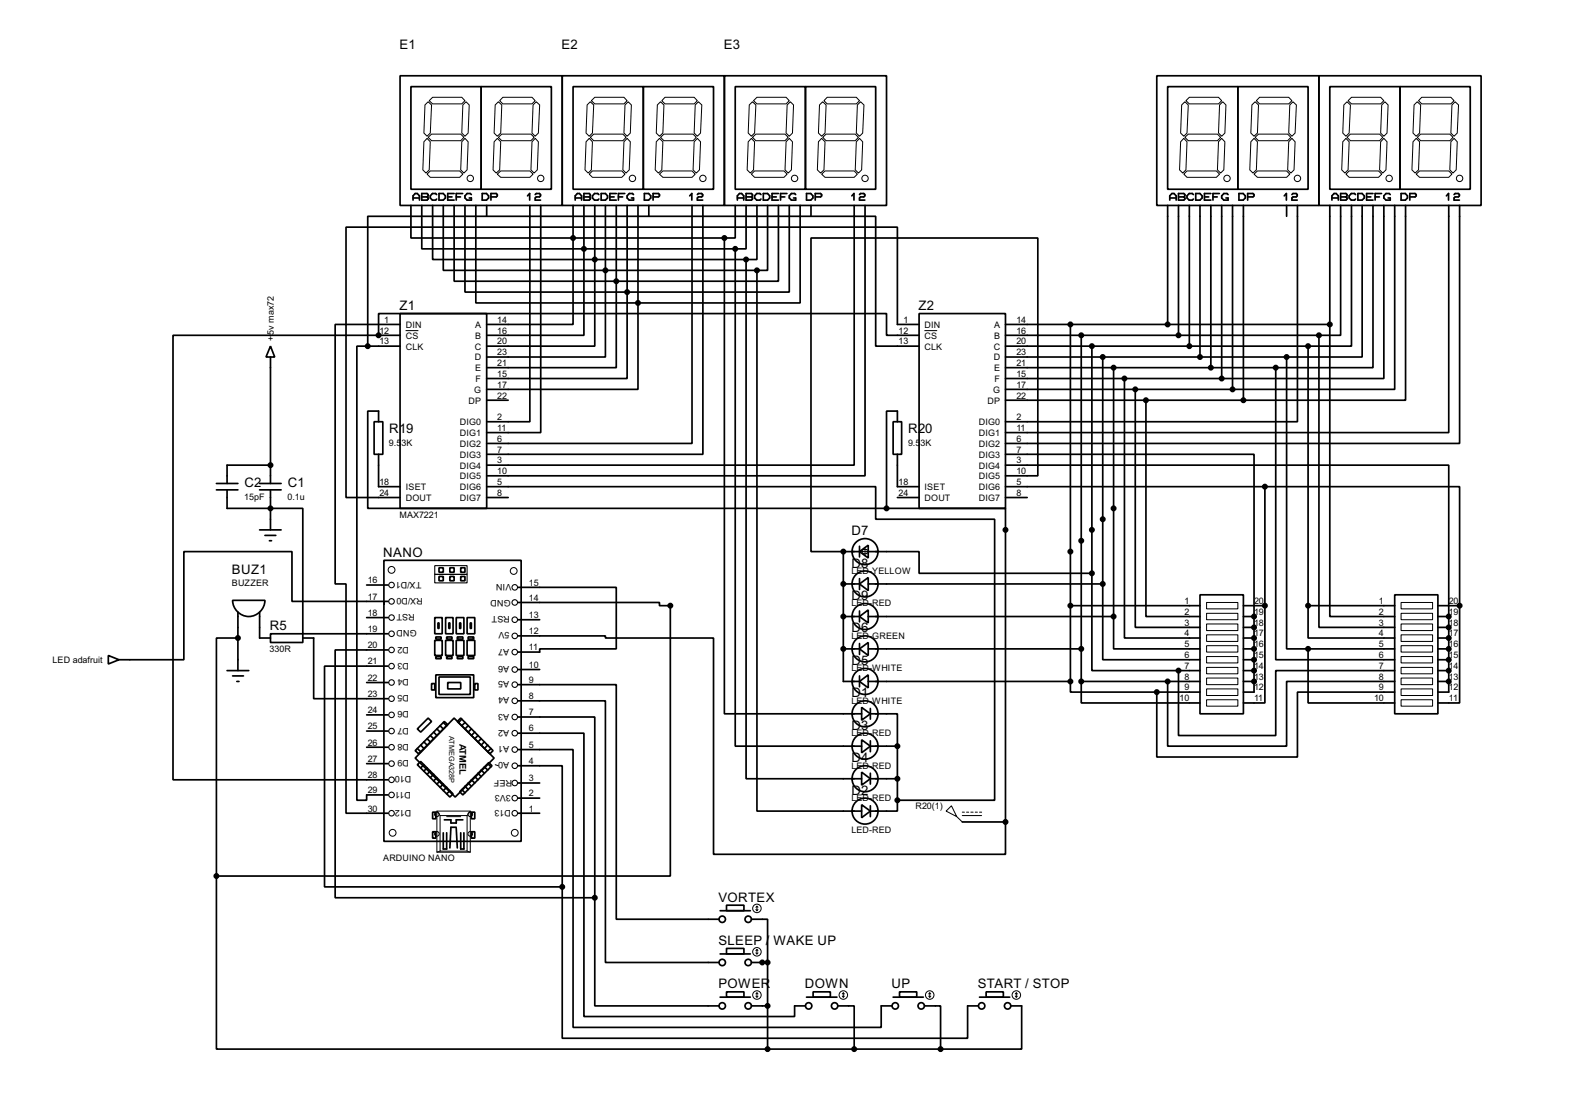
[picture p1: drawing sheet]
<svg xmlns="http://www.w3.org/2000/svg" width="371mm" height="259mm" viewBox="0 0 371 259" stroke-linecap="round" stroke-linejoin="round" font-family="sans-serif">
<g fill="none" stroke="#000" stroke-width=".4">
<path d="M94 17.8h38.1v30.5h-38.1zM132.1 17.8h38.1v30.5h-38.1zM170.2 17.8h38.1v30.5h-38.1zM271.8 17.8h38.1v30.5h-38.1zM309.9 17.8h38.1v30.5h-38.1zM96.6 20.4h16.5v24.1h-16.5zM113.1 20.4h16.5v24.1h-16.5zM134.7 20.4h16.5v24.1h-16.5zM151.2 20.4h16.5v24.1h-16.5zM172.8 20.4h16.5v24.1h-16.5zM189.3 20.4h16.5v24.1h-16.5zM274.4 20.4h16.5v24.1h-16.5z"/>
<path d="M290.9 20.4h16.5v24.1h-16.5zM312.5 20.4h16.5v24.1h-16.5zM329 20.4h16.5v24.1h-16.5zM96.6 48.3v7.6h38.1M97.1 47v-1l.5-.5h.5l.5 .5v1M97.1 46.5h1.5M99.1 48.3v10.2h38.1M99.1 45.5h1.3l.2 .2v.3l-.2 .3 .2 .5-.2 .2h-1.3zM99.1 46.3h1.3M101.7 48.3v12.7h38.1M102.6 45.7l-.2-.2h-.8l-.5 .5v.5l.5 .5h.8l.2-.2M103.2 45.5h1l.5 .5v.5l-.5 .5h-1z"/>
<path d="M104.2 48.3v15.2h38.1M105.2 46.3h1M106.7 48.3v17.8h38.1M106.7 45.5h-1.5v1.5h1.5M107.2 46.3h1M108.7 45.5h-1.5v1.5M109.3 48.3v20.3h38.1M110.8 45.7l-.3-.2h-.7l-.5 .5v.5l.5 .5h1v-.5h-.5M111.8 48.3v22.9h38.1M113.3 45.5h1l.5 .5v.5l-.5 .5h-1zM114.4 48.3v2.5M115.4 46.3h1.2l.3-.3v-.3l-.3-.2h-1.2v1.5"/>
<path d="M124 46l.5-.5v1.5M124.5 48.3v50.8h-10.1M125.8 45.7l.2-.2h.8l.2 .2v.3l-.2 .3h-.8l-.2 .2v.5h1.2M127.1 48.3v53.3h-12.7M134.7 55.9v20.3h-20.3M134.7 48.3v7.6M134.7 55.9h35.5M135.2 47v-1l.5-.5h.5l.5 .5v1M135.2 46.5h1.5M137.2 58.5v20.3h-22.8M137.2 45.5h1.3l.2 .2v.3l-.2 .3 .2 .5-.2 .2h-1.3zM137.2 48.3v10.2"/>
<path d="M137.2 58.5h35.6M137.2 46.3h1.3M139.8 48.3v12.7M140.7 45.7l-.2-.2h-.8l-.5 .5v.5l.5 .5h.8l.2-.2M141.3 45.5h1l.5 .5v.5l-.5 .5h-1zM142.3 48.3v15.2M143.3 46.3h1M144.8 48.3v17.8M144.8 45.5h-1.5v1.5h1.5M145.3 46.3h1M146.8 45.5h-1.5v1.5M147.4 48.3v20.3"/>
<path d="M148.9 45.7l-.3-.2h-.7l-.5 .5v.5l.5 .5h1v-.5h-.5M149.9 48.3v22.9M151.4 45.5h1l.5 .5v.5l-.5 .5h-1zM152.5 48.3v2.5M153.5 46.3h1.2l.3-.3v-.3l-.3-.2h-1.2v1.5M162.1 46l.5-.5v1.5M162.6 48.3v55.9h-48.2M163.9 45.7l.2-.2h.8l.2 .2v.3l-.2 .3h-.8l-.2 .2v.5h1.2M165.2 48.3v58.4h-50.8M170.2 55.9v111.8h32.3M172.8 48.3v7.6h-2.6M172.8 58.5v116.8h29.7"/>
<path d="M173.3 47v-1l.5-.5h.5l.5 .5v1M173.3 46.5h1.5M175.3 48.3v10.2h-2.5M175.3 45.5h1.3l.2 .2v.3l-.2 .3 .2 .5-.2 .2h-1.3zM175.3 46.3h1.3M177.9 48.3v12.7h-2.6M178.8 45.7l-.2-.2h-.8l-.5 .5v.5l.5 .5h.8l.2-.2M179.4 45.5h1l.5 .5v.5l-.5 .5h-1zM180.4 48.3v15.2h-2.5M181.4 46.3h1M182.9 48.3v17.8h-38.1M182.9 45.5h-1.5v1.5h1.5"/>
<path d="M183.4 46.3h1M184.9 45.5h-1.5v1.5M185.5 48.3v20.3h-38.1M187 45.7l-.3-.2h-.7l-.5 .5v.5l.5 .5h1v-.5h-.5M188 48.3v22.9h-38.1M189.5 45.5h1l.5 .5v.5l-.5 .5h-1zM190.6 48.3v2.5M191.6 46.3h1.2l.3-.3v-.3l-.3-.2h-1.2v1.5M200.2 46l.5-.5v1.5M200.7 48.3v61h-86.3M202 45.7l.2-.2h.8l.2 .2v.3l-.2 .3h-.8l-.2 .2v.5h1.2M203.3 48.3v63.5h-88.9"/>
<path d="M274.4 48.3v27.9M274.9 47v-1l.5-.5h.5l.5 .5v1M274.9 46.5h1.5M276.9 45.5h1.3l.2 .2v.3l-.2 .3 .2 .5-.2 .2h-1.3zM276.9 48.3v30.5M276.9 46.3h1.3M279.5 48.3v33M280.4 45.7l-.2-.2h-.8l-.5 .5v.5l.5 .5h.8l.2-.2M281 45.5h1l.5 .5v.5l-.5 .5h-1zM282 48.3v35.6M283 46.3h1M284.5 48.3v38.1"/>
<path d="M284.5 45.5h-1.5v1.5h1.5M285 46.3h1M286.5 45.5h-1.5v1.5M287.1 48.3v40.6M288.6 45.7l-.3-.2h-.7l-.5 .5v.5l.5 .5h1v-.5h-.5M289.6 48.3v43.2M291.1 45.5h1l.5 .5v.5l-.5 .5h-1zM292.2 48.3v45.7M293.2 46.3h1.2l.3-.3v-.3l-.3-.2h-1.2v1.5M301.8 46l.5-.5v1.5M302.3 48.3v2.5M303.6 45.7l.2-.2h.8l.2 .2v.3l-.2 .3h-.8l-.2 .2v.5h1.2"/>
<path d="M304.9 48.3v50.8h-68.6M312.5 48.3v27.9M313 47v-1l.5-.5h.5l.5 .5v1M313 46.5h1.5M315 48.3v30.5h-5.1M315 45.5h1.3l.2 .2v.3l-.2 .3 .2 .5-.2 .2h-1.3zM315 46.3h1.3M317.6 48.3v33h-10.2M318.5 45.7l-.2-.2h-.8l-.5 .5v.5l.5 .5h.8l.2-.2M319.1 45.5h1l.5 .5v.5l-.5 .5h-1zM320.1 48.3v35.6h-17.8M321.1 46.3h1"/>
<path d="M322.6 48.3v38.1h-22.8M322.6 45.5h-1.5v1.5h1.5M323.1 46.3h1M324.6 45.5h-1.5v1.5M325.2 48.3v40.6h-38.1M326.7 45.7l-.3-.2h-.7l-.5 .5v.5l.5 .5h1v-.5h-.5M327.7 48.3v43.2h-38.1M329.2 45.5h1l.5 .5v.5l-.5 .5h-1zM330.3 48.3v45.7h-38.1M331.3 46.3h1.2l.3-.3v-.3l-.3-.2h-1.2v1.5M339.9 46l.5-.5v1.5M340.4 48.3v53.3h-104.1"/>
<path d="M341.7 45.7l.2-.2h.8l.2 .2v.3l-.2 .3h-.8l-.2 .2v.5h1.2M343 48.3v55.9h-106.7M89 78.8h-48.3v104.4h50.5M89 78.8v-5.1h119.3v5.1h7.7M89 78.8h5M94 73.7h20.4v45.7h-20.4zM94 76.2h-15.2v61h2.5v53.8h9.9M139.8 61v20.3h-25.4M139.8 61h35.5M142.3 63.5v20.4h-27.9M142.3 63.5h35.6M144.8 66.1v20.3h-30.4"/>
<path d="M147.4 68.6v20.3h-33M149.9 71.2v20.3h-35.5M175.3 61v121.9h27.2M177.9 63.5v127h24.6M216 73.7h20.3v45.7h-20.3zM216 76.2h-5.1v-22.8h-129.6v63.5h12.7M236.3 76.2h76.2M236.3 78.8h73.6M251.5 76.2v83.9M254.1 78.8v81.3M309.9 78.8v68.6h17.8M312.5 76.2v68.6h15.2"/>
<path d="M63.6 81.3l1 2.6h-2.1zM63.6 83.9v29.7M86.4 81.3v-30.5h119.4v30.5h10.2M86.4 81.3h-2.5v106.7h2.3v-1.3h5M86.4 81.3h7.6M87.9 99.1h2.1v7.6h-2.1zM89 99.1v-2.5h-2.6v22.8h121.9M114.4 94h5M209.9 99.1h2v7.6h-2zM210.9 99.1v-2.5h-2.6v22.8M236.3 81.3h71.1M236.3 83.9h66"/>
<path d="M236.3 86.4h63.5M236.3 88.9h50.8M236.3 91.5h53.3M236.3 94h55.9M256.6 81.3v53.4M259.1 83.9v53.3M261.7 86.4v58.4M264.2 88.9v61h17.8M266.8 91.5v55.9h15.2M269.3 94v50.8h12.7M299.8 86.4v68.6h27.9M302.3 83.9v68.5h5.1"/>
<path d="M307.4 81.3v61M50.9 115.1h5M50.9 113.6h5M53.4 115.1v4.3h17.8v29.5h20M61 115.1h5.1M61 113.6h5.1M63.6 115.1v9.4M63.6 109.3h-10.2v4.3M89 106.7v7.6h5M114.4 114.3h91.4v7.7h27.9v66h-22.8M114.4 116.9h5M208.3 119.4h28v73.7"/>
<path d="M210.9 106.7v7.6h5.1M210.9 116.9h5.1M236.3 111.8h7.6v-55.9h-53.3v73.7h7.6M236.3 106.7h58.4v38.1M236.3 109.3h104.1v35.5M236.3 114.3h60.9M236.3 116.9h5.1M297.2 114.3h45.8v28M297.2 114.3v28M61 124.5h5.1M62.3 125.8h2.5M63.3 127h.5"/>
<path d="M86.2 137.4h5M90.2 131.6h32.3v66h-32.3zM103.2 133.4h1v1h-1zM103.2 135.4h1v1h-1zM105.7 133.4h1v1h-1zM105.7 135.4h1v1h-1zM108.3 133.4h1v1h-1zM108.3 135.4h1v1h-1zM121.7 138h23.1v14.4h-18v.8h-5.1M198.2 129.6v30.5h3.8M198.2 137.2h3.8M198.2 129.6h3.8"/>
<path d="M202 137.2l2-1.5v3zM202 129.6l2-1.5v3zM202 128.3v2.5M202 135.9v2.6M204 129.6h12v5.1h40.6M204 137.2h55.1M256.6 134.7v22.8h20.3M259.1 137.2v17.8h22.9M282 139.7h10.2v28h-10.2zM327.7 139.7h10.2v28h-10.2zM25.5 154l2.5 1-2.5 1zM53.4 157.5h5.1"/>
<path d="M54.7 141h7.6a3.8 3.8 0 0 1-3.8 3.8 3.8 3.8 0 0 1-3.8-3.8zM54.7 158.8h2.5M55.9 149.9h-5v55.9M55.9 143.8v13.7M61 143.8v6.1h2.6M63.6 148.9h7.6v2h-7.6zM71.2 149.9h2.5v14.2h17.5M86.2 145.1h5M91.2 141.3h-22.6v-11.7h-25.4v25.4h-15.2M91.2 156.5h-14.9v51.8h55.8M91.2 152.7h-12.4v58.2h61M102.2 150.4h1.7v3.6h-1.7z"/>
<path d="M102.2 145.1h1.7v3.8h-1.7zM102.4 158.5h8.9v5.4h-8.9zM102.4 149.6h1.3v.5h-1.3zM102.4 154.2h1.3v.5h-1.3zM102.9 146.3h.3v1.3h-.3zM103.2 159h7.3v4.1h-7.3zM104.7 150.4h1.8v3.6h-1.8zM104.7 145.1h1.8v3.8h-1.8zM105 149.6h1.2v.5h-1.2zM105 154.2h1.2v.5h-1.2zM105.5 146.3h.2v1.3h-.2zM107.2 150.4h1.8v3.6h-1.8z"/>
<path d="M107.2 145.1h1.8v3.8h-1.8zM107.5 149.6h1.3v.5h-1.3zM107.5 154.2h1.3v.5h-1.3zM108 146.3h.3v1.3h-.3zM109.8 150.4h1.8v3.6h-1.8zM109.8 145.1h1.8v3.8h-1.8zM110 149.6h1.3v.5h-1.3zM110 154.2h1.3v.5h-1.3zM110.5 146.3h.3v1.3h-.3zM121.7 141.5h33.3v.8h2.5v63.5h-106.6M121.7 149.4h20.6v.5h25.4v50.8h68.6v-7.6M121.7 145.6h5.1"/>
<path d="M121.7 157.3h5.1M198.2 152.4h3.8M198.2 144.8h3.8M202 152.4l2-1.5v3.1zM202 144.8l2-1.5v3zM202 143.5v2.6M202 151.2v2.5M202 158.8v2.5M204 152.4h50.1M204 144.8h57.7M251.5 142.3h30.5M261.7 144.8v7.6h20.3"/>
<path d="M276.9 157.5v15.3h22.9v-15.3h27.9M276.9 157.5h5.1M292.2 152.4h2.5M292.2 144.8h2.5M292.2 142.3h5M292.2 157.5h2.5M292.2 149.9h2.5M292.2 155h2.5M292.2 147.4h2.5M294.7 144.8v17.8h-2.5M297.2 142.3v22.8h-5M307.4 142.3v7.6h20.3"/>
<path d="M307.4 152.4v12.7h20.3M307.4 152.4h20.3M307.4 142.3h20.3M337.9 152.4h2.5M337.9 144.8h2.5M337.9 142.3h5.1M337.9 157.5h2.5M337.9 149.9h2.5M337.9 155h2.5M337.9 147.4h2.5M340.4 144.8v17.8h-2.5M343 142.3v22.8h-5.1"/>
<path d="M55.7 160.1h.5M86.2 160.3h5M86.2 167.9h5M86.2 171.7h5M86.2 175.5h5M86.2 179.4h5M97.6 176.3l6.8-6.8 .8 .7-6.8 6.9zM98.1 179.6l.8-.7 7.6 7.6-.8 .7zM98.1 171.2l2.5-2.5 .8 .8-2.5 2.5zM98.1 175.8l.8 .8M98.9 175l.7 .8M99.6 179.6l-.7 .8"/>
<path d="M99.6 174.3l.8 .7M100.4 173.5l.7 .8M101.1 172.8l.8 .7M101.4 160.6h.8v1.5h-.8zM101.9 172l.8 .8M102.7 171.2l.7 .8M103.4 170.5l.8 .7M104.2 169.7l.8 .8M105.2 160.3h3.1v1.5h-3.1zM106.7 168.7l9.4 9.4-9.1 9.1-9.4-9.1zM108.3 168.7l7.6 7.6-.8 .8-7.6-7.6zM108.5 168.9l-.7 .8"/>
<path d="M109.3 169.7l-.8 .8M110 170.5l-.7 .7M110.8 171.2l-.8 .8M111.6 160.6h.7v1.5h-.7zM111.6 172l-.8 .8M112.3 172.8l-.7 .7M113.1 173.5l-.8 .8M113.8 174.3l-.7 .7M114.6 175l-.8 .8M114.6 179.4l.8 .7M115.4 175.8l-.8 .8M121.7 160.8h23.1v55.1h24.2"/>
<path d="M121.7 164.6h20.6v61.5h26.7M121.7 172.2h15.5v66.6h49.5v-2.5h2.6M121.7 176.1h13v65.2h72.4v-5h2.5M121.7 179.9h10.4v28.4M121.7 168.4h18.1v42.5M202 160.1l2-1.6v3.1zM202.5 166.2l2 1.5-2 1.5zM202.5 173.8l2 1.5-2 1.5zM204 160.1h47.5M204.5 167.7h6.4v7.6M204.5 175.3h6.4M204.5 166.4v2.5"/>
<path d="M204.5 174v2.6M210.9 175.3v12.7M251.5 160.1v2.5h20.3M254.1 160.1v5h27.9M254.1 160.1h27.9M271.8 162.6v15.2h33.1v-15.2h22.8M271.8 162.6h10.2M274.4 160.1v15.2h27.9v-15.2h25.4M292.2 160.1h2.5M337.9 160.1h2.5M100.4 180.4l-.8 .7M101.1 181.1l-.7 .8"/>
<path d="M101.7 190.8h.7v1.5h-.7zM101.7 195.4h.7v1.5h-.7zM101.9 181.9l-.8 .8M102.7 182.7l-.8 .7M103.4 183.4l-.7 .8M104.2 195.6v3.8h.8v-3.8M104.2 184.2l-.8 .7M104.4 192.6h1.6v.7h1.2v-.7h1.6M105 184.9l-.8 .8M105.7 185.7l-.7 .8M107.2 194.3h-1.2l-.3 4.9M107.2 194.6l.3 4.6"/>
<path d="M108 186l6.9-6.9 .7 .8-6.8 6.8zM108.3 195.6v3.8h.7v-3.8M108.5 185.5l.8 .7M109.3 184.7l.7 .8M110 183.9l.8 .8M110.8 195.4h.8v1.5h-.8zM110.8 190.8h.8v1.5h-.8zM110.8 183.2l.8 .7M111.6 182.4l.7 .8M112.3 181.6l.8 .8M113.1 180.9l.7 .7M113.8 180.1l.8 .8"/>
<path d="M121.7 191h5.1M121.7 183.9h5.1M121.7 187.5h5.1M202.5 189l2 1.5-2 1.6zM202.5 181.4l2 1.5-2 1.5zM204.5 182.9h6.4M204.5 181.6v2.6M204.5 189.3v2.5M210.9 188v2.5h-6.4M226.1 193.1h10.2M50.9 205.8v40.6h129.5M132.1 208.3v35.6h95.3v-7.6h2.5"/>
<path d="M139.8 210.9v25.4h29.2M169.2 213.9h7.1M170.7 212.6h4.1v1.3h-4.1zM176.6 215.9h3.8v10.2M169.2 224.1h7.1M169.2 234.2h7.1M170.7 222.8h4.1v1.3h-4.1zM170.7 233h4.1v1.2h-4.1zM176.6 236.3h3.8M176.6 226.1h3.8M180.4 226.1v20.3M189.5 234.2h7.2"/>
<path d="M191.1 233h4v1.2h-4zM196.9 236.3h3.8v10.1M209.9 234.2h7.1M211.4 233h4v1.2h-4zM217.2 236.3h3.8v10.1M230.2 234.2h7.1M231.7 233h4.1v1.2h-4.1zM237.5 236.3h2.6v10.1h-19.1M180.4 246.4h40.6"/>
<circle cx="203.2" cy="137.2" r="3.1"/>
<circle cx="203.2" cy="129.6" r="3.1"/>
<circle cx="203.2" cy="152.4" r="3.1"/>
<circle cx="203.2" cy="144.8" r="3.1"/>
<circle cx="203.2" cy="175.3" r="3.1"/>
<circle cx="203.2" cy="160.1" r="3.1"/>
<circle cx="203.2" cy="167.7" r="3.1"/>
<circle cx="203.2" cy="190.5" r="3.1"/>
<circle cx="203.2" cy="182.9" r="3.1"/>
<circle cx="169.7" cy="215.9" r=".75"/>
<circle cx="175.8" cy="215.9" r=".75"/>
<circle cx="169.7" cy="236.3" r=".75"/>
<circle cx="169.7" cy="226.1" r=".75"/>
<circle cx="175.8" cy="236.3" r=".75"/>
<circle cx="175.8" cy="226.1" r=".75"/>
<circle cx="190" cy="236.3" r=".75"/>
<circle cx="196.1" cy="236.3" r=".75"/>
<circle cx="210.3" cy="236.3" r=".75"/>
<circle cx="216.4" cy="236.3" r=".75"/>
<circle cx="230.6" cy="236.3" r=".75"/>
<circle cx="236.7" cy="236.3" r=".75"/>
</g>
<g fill="#000">
<circle cx="89" cy="78.8" r=".2"/>
<circle cx="63.6" cy="109.3" r=".2"/>
<circle cx="63.6" cy="119.4" r=".2"/>
<circle cx="198.2" cy="137.2" r=".2"/>
<circle cx="198.2" cy="129.6" r=".2"/>
<circle cx="198.2" cy="152.4" r=".2"/>
<circle cx="198.2" cy="144.8" r=".2"/>
<circle cx="294.7" cy="157.5" r=".2"/>
<circle cx="294.7" cy="155" r=".2"/>
<circle cx="294.7" cy="152.4" r=".2"/>
<circle cx="294.7" cy="147.4" r=".2"/>
<circle cx="294.7" cy="144.8" r=".2"/>
<circle cx="294.7" cy="149.9" r=".2"/>
<circle cx="340.4" cy="149.9" r=".2"/>
<circle cx="340.4" cy="144.8" r=".2"/>
<circle cx="340.4" cy="152.4" r=".2"/>
<circle cx="340.4" cy="147.4" r=".2"/>
<circle cx="340.4" cy="157.5" r=".2"/>
<circle cx="340.4" cy="155" r=".2"/>
<circle cx="294.7" cy="160.1" r=".2"/>
<circle cx="340.4" cy="160.1" r=".2"/>
<circle cx="179.1" cy="226.1" r=".2"/>
</g>
<g fill="none" stroke="#000" stroke-width=".23">
<path d="M99.9 24.7l.7-.8 .8 .8-.3 6.6-.7 .7-.8-.7zM100.4 32.5l.7 .8-.2 6.6-.8 .8-.7-.8 .2-6.6zM100.6 32.3l.8-.8h6.9l.7 .8-.7 .8h-6.9zM100.9 23.7l.8-.8h6.8l.8 .8-.8 .7h-6.8zM108.8 24.7l.7-.8 .8 .8-.3 6.6-.7 .7-.8-.7zM109.3 32.5l.7 .8-.2 6.6-.8 .8-.7-.8 .2-6.6zM116.4 24.7l.7-.8 .8 .8-.2 6.6-.8 .7-.8-.7zM116.9 32.5l.8 .8-.3 6.6-.8 .8-.7-.8 .2-6.6zM117.1 32.3l.8-.8h6.9l.7 .8-.7 .8h-6.9zM118.2 22.9h6.8l.8 .8-.8 .7h-6.8l-.8-.7zM125.3 24.7l.7-.8 .8 .8-.3 6.6-.7 .7-.8-.7zM125.8 32.5l.7 .8-.2 6.6-.8 .8-.7-.8 .2-6.6z"/>
<path d="M138.5 32.5l.7 .8-.2 6.6-.8 .8-.7-.8 .2-6.6zM138.7 32.3l.8-.8h6.9l.7 .8-.7 .8h-6.9zM138.7 23.9l.8 .8-.3 6.6-.7 .7-.8-.7 .3-6.6zM139 23.7l.8-.8h6.8l.8 .8-.8 .7h-6.8zM147.4 32.5l.7 .8-.2 6.6-.8 .8-.7-.8 .2-6.6zM147.6 23.9l.8 .8-.3 6.6-.7 .7-.8-.7 .3-6.6zM154.5 24.7l.7-.8 .8 .8-.2 6.6-.8 .7-.8-.7zM155 32.5l.8 .8-.3 6.6-.8 .8-.7-.8 .2-6.6zM155.2 32.3l.8-.8h6.9l.7 .8-.7 .8h-6.9zM156.3 22.9h6.8l.8 .8-.8 .7h-6.8l-.8-.7zM163.4 24.7l.7-.8 .8 .8-.3 6.6-.7 .7-.8-.7zM163.9 32.5l.7 .8-.2 6.6-.8 .8-.7-.8 .2-6.6z"/>
<path d="M176.1 24.7l.7-.8 .8 .8-.3 6.6-.7 .7-.8-.7zM176.6 32.5l.7 .8-.2 6.6-.8 .8-.7-.8 .2-6.6zM176.8 32.3l.8-.8h6.9l.7 .8-.7 .8h-6.9zM177.1 23.7l.8-.8h6.8l.8 .8-.8 .7h-6.8zM185.5 32.5l.7 .8-.2 6.6-.8 .8-.7-.8 .2-6.6zM185.7 23.9l.8 .8-.3 6.6-.7 .7-.8-.7 .3-6.6zM192.6 24.7l.7-.8 .8 .8-.2 6.6-.8 .7-.8-.7zM193.1 32.5l.8 .8-.3 6.6-.8 .8-.7-.8 .2-6.6zM193.3 32.3l.8-.8h6.9l.7 .8-.7 .8h-6.9zM194.4 22.9h6.8l.8 .8-.8 .7h-6.8l-.8-.7zM201.5 24.7l.7-.8 .8 .8-.3 6.6-.7 .7-.8-.7zM202 32.5l.7 .8-.2 6.6-.8 .8-.7-.8 .2-6.6z"/>
<path d="M277.7 24.7l.7-.8 .8 .8-.3 6.6-.7 .7-.8-.7zM278.2 32.5l.7 .8-.2 6.6-.8 .8-.7-.8 .2-6.6zM278.4 32.3l.8-.8h6.9l.7 .8-.7 .8h-6.9zM279.5 22.9h6.8l.8 .8-.8 .7h-6.8l-.8-.7zM286.6 24.7l.7-.8 .8 .8-.3 6.6-.7 .7-.8-.7zM287.1 32.5l.7 .8-.2 6.6-.8 .8-.7-.8 .2-6.6zM294.2 24.7l.7-.8 .8 .8-.2 6.6-.8 .7-.8-.7zM294.7 32.5l.8 .8-.3 6.6-.8 .8-.7-.8 .2-6.6zM294.9 32.3l.8-.8h6.9l.7 .8-.7 .8h-6.9zM296 22.9h6.8l.8 .8-.8 .7h-6.8l-.8-.7zM303.1 24.7l.7-.8 .8 .8-.3 6.6-.7 .7-.8-.7zM303.6 32.5l.7 .8-.2 6.6-.8 .8-.7-.8 .2-6.6z"/>
<path d="M315.8 24.7l.7-.8 .8 .8-.3 6.6-.7 .7-.8-.7zM316.3 32.5l.7 .8-.2 6.6-.8 .8-.7-.8 .2-6.6zM316.5 32.3l.8-.8h6.9l.7 .8-.7 .8h-6.9zM317.6 22.9h6.8l.8 .8-.8 .7h-6.8l-.8-.7zM324.7 24.7l.7-.8 .8 .8-.3 6.6-.7 .7-.8-.7zM325.2 32.5l.7 .8-.2 6.6-.8 .8-.7-.8 .2-6.6zM332.3 24.7l.7-.8 .8 .8-.2 6.6-.8 .7-.8-.7zM332.8 32.5l.8 .8-.3 6.6-.8 .8-.7-.8 .2-6.6zM333 32.3l.8-.8h6.9l.7 .8-.7 .8h-6.9zM334.1 22.9h6.8l.8 .8-.8 .7h-6.8l-.8-.7zM341.2 24.7l.7-.8 .8 .8-.3 6.6-.7 .7-.8-.7zM341.7 32.5l.7 .8-.2 6.6-.8 .8-.7-.8 .2-6.6z"/>
<path d="M100.4 40.9l.7-.7h6.9l.8 .7-.8 .8h-6.9zM116.9 40.9l.8-.7h6.8l.8 .7-.8 .8h-6.8zM138.5 40.9l.7-.7h6.9l.8 .7-.8 .8h-6.9zM155 40.9l.8-.7h6.8l.8 .7-.8 .8h-6.8zM176.6 40.9l.7-.7h6.9l.8 .7-.8 .8h-6.9zM193.1 40.9l.8-.7h6.8l.8 .7-.8 .8h-6.8zM278.2 40.9l.7-.7h6.9l.8 .7-.8 .8h-6.9zM294.7 40.9l.8-.7h6.8l.8 .7-.8 .8h-6.8zM316.3 40.9l.7-.7h6.9l.8 .7-.8 .8h-6.9zM332.8 40.9l.8-.7h6.8l.8 .7-.8 .8h-6.8zM95.3 77.7h3M217.2 77.7h3"/>
<path d="M202.2 129.6h2.1M202.7 129.1h1.1v1h-1.1zM203.3 128.6v2M283.5 141.5h7.4v1.5h-7.4zM283.5 144.1h7.4v1.5h-7.4zM283.5 146.6h7.4v1.5h-7.4zM283.5 149.1h7.4v1.6h-7.4zM283.5 151.7h7.4v1.5h-7.4zM283.5 154.2h7.4v1.5h-7.4zM283.5 156.8h7.4v1.5h-7.4zM283.5 159.3h7.4v1.5h-7.4zM329.2 141.5h7.4v1.5h-7.4z"/>
<path d="M329.2 144.1h7.4v1.5h-7.4zM329.2 146.6h7.4v1.5h-7.4zM329.2 149.1h7.4v1.6h-7.4zM329.2 151.7h7.4v1.5h-7.4zM329.2 154.2h7.4v1.5h-7.4zM329.2 156.8h7.4v1.5h-7.4zM329.2 159.3h7.4v1.5h-7.4zM116.4 179.6l.7 .3M283.5 161.8h7.4v1.6h-7.4zM283.5 164.4h7.4v1.5h-7.4zM329.2 161.8h7.4v1.6h-7.4zM329.2 164.4h7.4v1.5h-7.4z"/>
<path d="M102.7 190.5h7.8v9.7h-7.8zM102.7 190.5l.7 1.1M103.4 191.6h6.4v8.3h-6.4zM103.4 199.9l-.7 .3M105 191.8h3.3M109.8 199.9l.7 .3M110.5 190.5l-.7 1.1M222.3 190.5l1.3-1.2 1.2 2.5zM224.8 191.8l1.3 1.3M226.1 190.8h.5M226.1 191.6h4.6M227.1 190.8h.5"/>
<path d="M228.1 190.8h.6M229.2 190.8h.5M230.2 190.8h.5M177.6 213.6l.3 .3M177.9 212.9v1M177.9 212.9l-.3 .2M177.9 212.9l.2 .2M178.1 213.6l-.2 .3M177.6 223.8l.3 .3M177.6 234l.3 .2M177.9 223v1.1M177.9 233.2v1"/>
<path d="M177.9 223l-.3 .3M177.9 223l.2 .3M177.9 233.2l-.3 .3M177.9 233.2l.2 .3M178.1 223.8l-.2 .3M178.1 234l-.2 .2M197.9 234l.3 .2M198.2 233.2v1M198.2 233.2l-.3 .3M198.2 233.2l.2 .3M198.4 234l-.2 .2M218.2 234l.3 .2"/>
<path d="M218.5 233.2v1M218.5 233.2l-.3 .3M218.5 233.2l.2 .3M218.7 234l-.2 .2M238.6 234l.2 .2M238.8 233.2v1M238.8 233.2l-.2 .3M238.8 233.2l.3 .3M239.1 234l-.3 .2"/>
<circle cx="110.5" cy="41.9" r=".75"/>
<circle cx="127" cy="41.9" r=".75"/>
<circle cx="148.6" cy="41.9" r=".75"/>
<circle cx="165.1" cy="41.9" r=".75"/>
<circle cx="186.7" cy="41.9" r=".75"/>
<circle cx="203.2" cy="41.9" r=".75"/>
<circle cx="288.3" cy="41.9" r=".75"/>
<circle cx="304.8" cy="41.9" r=".75"/>
<circle cx="326.4" cy="41.9" r=".75"/>
<circle cx="342.9" cy="41.9" r=".75"/>
<circle cx="92" cy="133.9" r=".8"/>
<circle cx="120.7" cy="134.1" r=".8"/>
<circle cx="92.2" cy="195.6" r=".8"/>
<circle cx="102.6" cy="191.3" r=".55"/>
<circle cx="102.6" cy="195.9" r=".55"/>
<circle cx="110.5" cy="191.3" r=".55"/>
<circle cx="110.5" cy="195.9" r=".55"/>
<circle cx="120.9" cy="195.6" r=".8"/>
<circle cx="177.8" cy="213.4" r="1"/>
<circle cx="177.8" cy="233.7" r="1"/>
<circle cx="177.8" cy="223.6" r="1"/>
<circle cx="198.1" cy="233.7" r="1"/>
<circle cx="218.4" cy="233.7" r="1"/>
<circle cx="238.8" cy="233.7" r="1"/>
</g>
<g fill="none" stroke="#000" stroke-width=".25">
<path d="M102.2 132.9h7.6v2h-7.6zM102.2 134.9h7.6v2h-7.6z"/>
<circle cx="92" cy="137.4" r=".65"/>
<circle cx="120.9" cy="138" r=".65"/>
<circle cx="92" cy="148.9" r=".65"/>
<circle cx="92" cy="141.3" r=".65"/>
<circle cx="92" cy="152.7" r=".65"/>
<circle cx="92" cy="156.5" r=".65"/>
<circle cx="92" cy="145.1" r=".65"/>
<circle cx="120.9" cy="157.3" r=".65"/>
<circle cx="120.9" cy="141.5" r=".65"/>
<circle cx="120.9" cy="153.2" r=".65"/>
<circle cx="120.9" cy="149.4" r=".65"/>
<circle cx="120.9" cy="145.6" r=".65"/>
<circle cx="92" cy="175.5" r=".65"/>
<circle cx="92" cy="164.1" r=".65"/>
<circle cx="92" cy="167.9" r=".65"/>
<circle cx="92" cy="160.3" r=".65"/>
<circle cx="92" cy="179.4" r=".65"/>
<circle cx="92" cy="171.7" r=".65"/>
<circle cx="120.9" cy="179.9" r=".65"/>
<circle cx="120.9" cy="172.2" r=".65"/>
<circle cx="120.9" cy="164.6" r=".65"/>
<circle cx="120.9" cy="168.4" r=".65"/>
<circle cx="120.9" cy="160.8" r=".65"/>
<circle cx="120.9" cy="176.1" r=".65"/>
<circle cx="92" cy="186.7" r=".65"/>
<circle cx="92" cy="183.2" r=".65"/>
<circle cx="92" cy="191" r=".65"/>
<circle cx="120.9" cy="183.9" r=".65"/>
<circle cx="120.9" cy="187.5" r=".65"/>
<circle cx="120.9" cy="191" r=".65"/>
</g>
<g fill="#000" stroke="#000" stroke-width=".4">
<circle cx="134.6" cy="55.9" r=".5"/>
<circle cx="137.2" cy="58.5" r=".5"/>
<circle cx="170.2" cy="55.9" r=".5"/>
<circle cx="172.7" cy="58.5" r=".5"/>
<circle cx="88.9" cy="78.8" r=".5"/>
<circle cx="139.7" cy="61" r=".5"/>
<circle cx="142.2" cy="63.5" r=".5"/>
<circle cx="144.8" cy="66.1" r=".5"/>
<circle cx="147.3" cy="68.6" r=".5"/>
<circle cx="149.9" cy="71.2" r=".5"/>
<circle cx="175.3" cy="61" r=".5"/>
<circle cx="177.8" cy="63.5" r=".5"/>
<circle cx="251.5" cy="76.2" r=".5"/>
<circle cx="254" cy="78.8" r=".5"/>
<circle cx="274.3" cy="76.2" r=".5"/>
<circle cx="276.9" cy="78.8" r=".5"/>
<circle cx="309.9" cy="78.8" r=".5"/>
<circle cx="312.4" cy="76.2" r=".5"/>
<circle cx="86.4" cy="81.3" r=".5"/>
<circle cx="256.5" cy="81.3" r=".5"/>
<circle cx="259.1" cy="83.9" r=".5"/>
<circle cx="261.6" cy="86.4" r=".5"/>
<circle cx="264.2" cy="88.9" r=".5"/>
<circle cx="266.7" cy="91.5" r=".5"/>
<circle cx="269.2" cy="94" r=".5"/>
<circle cx="279.4" cy="81.3" r=".5"/>
<circle cx="281.9" cy="83.9" r=".5"/>
<circle cx="284.5" cy="86.4" r=".5"/>
<circle cx="287" cy="88.9" r=".5"/>
<circle cx="289.6" cy="91.5" r=".5"/>
<circle cx="292.1" cy="94" r=".5"/>
<circle cx="299.7" cy="86.4" r=".5"/>
<circle cx="302.3" cy="83.9" r=".5"/>
<circle cx="307.3" cy="81.3" r=".5"/>
<circle cx="63.5" cy="119.4" r=".5"/>
<circle cx="63.5" cy="109.3" r=".5"/>
<circle cx="208.3" cy="119.4" r=".5"/>
<circle cx="261.6" cy="119.4" r=".5"/>
<circle cx="297.2" cy="114.3" r=".5"/>
<circle cx="198.1" cy="129.6" r=".5"/>
<circle cx="198.1" cy="137.2" r=".5"/>
<circle cx="236.2" cy="124.5" r=".5"/>
<circle cx="251.5" cy="129.6" r=".5"/>
<circle cx="254" cy="127" r=".5"/>
<circle cx="256.5" cy="124.5" r=".5"/>
<circle cx="256.5" cy="134.7" r=".5"/>
<circle cx="259.1" cy="122" r=".5"/>
<circle cx="259.1" cy="137.2" r=".5"/>
<circle cx="55.9" cy="149.9" r=".5"/>
<circle cx="157.5" cy="142.3" r=".5"/>
<circle cx="198.1" cy="144.8" r=".5"/>
<circle cx="198.1" cy="152.4" r=".5"/>
<circle cx="251.5" cy="142.3" r=".5"/>
<circle cx="254" cy="152.4" r=".5"/>
<circle cx="261.6" cy="144.8" r=".5"/>
<circle cx="276.9" cy="157.5" r=".5"/>
<circle cx="294.6" cy="149.9" r=".5"/>
<circle cx="294.6" cy="152.4" r=".5"/>
<circle cx="294.6" cy="155" r=".5"/>
<circle cx="294.6" cy="147.4" r=".5"/>
<circle cx="294.6" cy="157.5" r=".5"/>
<circle cx="294.6" cy="144.8" r=".5"/>
<circle cx="297.2" cy="142.3" r=".5"/>
<circle cx="307.3" cy="142.3" r=".5"/>
<circle cx="307.3" cy="152.4" r=".5"/>
<circle cx="340.4" cy="147.4" r=".5"/>
<circle cx="340.4" cy="144.8" r=".5"/>
<circle cx="340.4" cy="157.5" r=".5"/>
<circle cx="340.4" cy="149.9" r=".5"/>
<circle cx="340.4" cy="155" r=".5"/>
<circle cx="340.4" cy="152.4" r=".5"/>
<circle cx="342.9" cy="142.3" r=".5"/>
<circle cx="210.8" cy="175.3" r=".5"/>
<circle cx="251.5" cy="160.1" r=".5"/>
<circle cx="254" cy="160.1" r=".5"/>
<circle cx="271.8" cy="162.6" r=".5"/>
<circle cx="274.3" cy="160.1" r=".5"/>
<circle cx="294.6" cy="160.1" r=".5"/>
<circle cx="340.4" cy="160.1" r=".5"/>
<circle cx="210.8" cy="188" r=".5"/>
<circle cx="210.8" cy="182.9" r=".5"/>
<circle cx="236.2" cy="193.1" r=".5"/>
<circle cx="50.8" cy="205.8" r=".5"/>
<circle cx="132.1" cy="208.3" r=".5"/>
<circle cx="139.7" cy="210.9" r=".5"/>
<circle cx="179.1" cy="226.1" r=".5"/>
<circle cx="180.3" cy="236.3" r=".5"/>
<circle cx="180.3" cy="226.1" r=".5"/>
<circle cx="180.3" cy="246.4" r=".5"/>
<circle cx="200.7" cy="246.4" r=".5"/>
<circle cx="221" cy="246.4" r=".5"/>
</g>
<g font-size="3.5">
<text x="93.9" y="11.6">E1</text>
<text x="132" y="11.6">E2</text>
<text x="170.1" y="11.6">E3</text>
<text x="93.9" y="72.9">Z1</text>
<text x="215.8" y="72.9">Z2</text>
<text x="91.5" y="101.8">R19</text>
<text x="213.4" y="101.8">R20</text>
<text x="57.5" y="114.5">C2</text>
<text x="67.6" y="114.5">C1</text>
<text x="200.1" y="125.7">D7</text>
<text x="90.1" y="130.8">NANO</text>
<text x="54.5" y="134.8">BUZ1</text>
<text x="200.1" y="133.3">D8</text>
<text x="200.1" y="141">D9</text>
<text x="63.4" y="148.1">R5</text>
<text x="200.1" y="148.6">D6</text>
<text x="200.1" y="156.2">D5</text>
<text x="200.1" y="163.8">D1</text>
<text x="200.1" y="171.4">D3</text>
<text x="200.1" y="179.1">D4</text>
<text x="200.1" y="186.7">D2</text>
<text x="168.8" y="211.8">VORTEX</text>
<text x="168.8" y="222">SLEEP /</text>
<text x="181.7" y="222">WAKE UP</text>
<text x="168.8" y="232.1">POWER</text>
<text x="189.1" y="232.1">DOWN</text>
<text x="209.5" y="232.1">UP</text>
<text x="229.8" y="232.1">START / STOP</text>
</g>
<text font-size="2.5" x="108" y="174.6" transform="rotate(90 108 174.6)">ATMEL</text>
<g font-size="2.4">
<text x="90.3" y="75.8">1</text>
<text x="95.3" y="77">DIN</text>
<text x="111.6" y="77">A</text>
<text x="116.9" y="75.8">14</text>
<text x="212.3" y="75.8">1</text>
<text x="217.2" y="77">DIN</text>
<text x="233.6" y="77">A</text>
<text x="238.8" y="75.8">14</text>
<text x="64.4" y="80" transform="rotate(-90 64.4 80)">+5v max72</text>
<text x="89.2" y="78.3">12</text>
<text x="89.2" y="80.9">13</text>
<text x="95.3" y="79.6">CS</text>
<text x="95.3" y="82.1">CLK</text>
<text x="111.5" y="82.1">C</text>
<text x="111.6" y="79.6">B</text>
<text x="116.9" y="78.3">16</text>
<text x="116.9" y="80.9">20</text>
<text x="116.9" y="83.5">23</text>
<text x="211.1" y="78.3">12</text>
<text x="211.1" y="80.9">13</text>
<text x="217.2" y="79.6">CS</text>
<text x="217.2" y="82.1">CLK</text>
<text x="233.5" y="82.1">C</text>
<text x="233.6" y="79.6">B</text>
<text x="238.8" y="78.3">16</text>
<text x="238.8" y="80.9">20</text>
<text x="238.8" y="83.5">23</text>
<text x="111.5" y="84.7">D</text>
<text x="111.6" y="87.1">E</text>
<text x="111.7" y="89.7">F</text>
<text x="116.9" y="86">21</text>
<text x="116.9" y="88.5">15</text>
<text x="233.5" y="84.7">D</text>
<text x="233.6" y="87.1">E</text>
<text x="233.7" y="89.7">F</text>
<text x="238.8" y="86">21</text>
<text x="238.8" y="88.5">15</text>
<text x="110.1" y="94.8">DP</text>
<text x="111.4" y="92.3">G</text>
<text x="116.9" y="91.1">17</text>
<text x="116.9" y="93.6">22</text>
<text x="232" y="94.8">DP</text>
<text x="233.3" y="92.3">G</text>
<text x="238.8" y="91.1">17</text>
<text x="238.8" y="93.6">22</text>
<text x="108" y="99.9">DIG0</text>
<text x="116.9" y="98.7">2</text>
<text x="116.9" y="101.2">11</text>
<text x="230" y="99.9">DIG0</text>
<text x="238.8" y="98.7">2</text>
<text x="238.8" y="101.2">11</text>
<text x="91.4" y="104.7">9.5</text>
<text x="94.3" y="104.7">3K</text>
<text x="108" y="102.4">DIG1</text>
<text x="108" y="105">DIG2</text>
<text x="108" y="107.5">DIG3</text>
<text x="116.9" y="103.8">6</text>
<text x="116.9" y="106.3">7</text>
<text x="213.4" y="104.7">9.5</text>
<text x="216.3" y="104.7">3K</text>
<text x="230" y="102.4">DIG1</text>
<text x="230" y="105">DIG2</text>
<text x="230" y="107.5">DIG3</text>
<text x="238.8" y="103.8">6</text>
<text x="238.8" y="106.3">7</text>
<text x="89.2" y="113.9">18</text>
<text x="108" y="110.1">DIG4</text>
<text x="108" y="112.6">DIG5</text>
<text x="116.9" y="108.9">3</text>
<text x="116.9" y="111.4">10</text>
<text x="116.9" y="113.9">5</text>
<text x="211.1" y="113.9">18</text>
<text x="230" y="110.1">DIG4</text>
<text x="230" y="112.6">DIG5</text>
<text x="238.8" y="108.9">3</text>
<text x="238.8" y="111.4">10</text>
<text x="238.8" y="113.9">5</text>
<text x="57.4" y="117.4">15pF</text>
<text x="67.6" y="117.4">0.1u</text>
<text x="89.2" y="116.5">24</text>
<text x="95.3" y="115.1">ISET</text>
<text x="95.3" y="117.7">DOUT</text>
<text x="108" y="115.1">DIG6</text>
<text x="108" y="117.7">DIG7</text>
<text x="116.9" y="116.5">8</text>
<text x="211.1" y="116.5">24</text>
<text x="217.2" y="115.1">ISET</text>
<text x="217.2" y="117.7">DOUT</text>
<text x="230" y="115.1">DIG6</text>
<text x="230" y="117.7">DIG7</text>
<text x="238.8" y="116.5">8</text>
<text x="93.8" y="121.6">MAX7221</text>
<text x="54.5" y="137.7">BUZZER</text>
<text x="86.4" y="137">16</text>
<text x="99" y="136.6" transform="rotate(-180 99 136.6)">TX/D1</text>
<text x="120.2" y="137.2" transform="rotate(-180 120.2 137.2)">VIN</text>
<text x="124.3" y="137.6">15</text>
<text x="200" y="134.8">LED-YELLOW</text>
<text x="86.4" y="140.9">17</text>
<text x="99.4" y="140.5" transform="rotate(-180 99.4 140.5)">RX/D0</text>
<text x="120" y="141" transform="rotate(-180 120 141)">GND</text>
<text x="124.3" y="141.1">14</text>
<text x="200" y="142.4">LED-RED</text>
<text x="278.3" y="141.9">1</text>
<text x="294.7" y="141.9">20</text>
<text x="324" y="141.9">1</text>
<text x="340.4" y="141.9">20</text>
<text x="86.4" y="148.5">19</text>
<text x="86.4" y="144.7">18</text>
<text x="97.5" y="144.3" transform="rotate(-180 97.5 144.3)">RST</text>
<text x="97.9" y="148.1" transform="rotate(-180 97.9 148.1)">GND</text>
<text x="119.7" y="148.6" transform="rotate(-180 119.7 148.6)">5V</text>
<text x="119.8" y="144.8" transform="rotate(-180 119.8 144.8)">RST</text>
<text x="124.3" y="145.2">13</text>
<text x="124.3" y="149">12</text>
<text x="278.3" y="144.4">2</text>
<text x="278.3" y="147">3</text>
<text x="278.3" y="149.5">4</text>
<text x="294.7" y="144.4">19</text>
<text x="294.7" y="147">18</text>
<text x="294.7" y="149.5">17</text>
<text x="324" y="144.4">2</text>
<text x="324" y="147">3</text>
<text x="324" y="149.5">4</text>
<text x="340.4" y="144.4">19</text>
<text x="340.4" y="147">18</text>
<text x="340.4" y="149.5">17</text>
<text x="12.3" y="155.8">LED adafruit</text>
<text x="63.4" y="153.1">330R</text>
<text x="86.4" y="152.3">20</text>
<text x="96.1" y="155.7" transform="rotate(-180 96.1 155.7)">D3</text>
<text x="96.1" y="151.9" transform="rotate(-180 96.1 151.9)">D2</text>
<text x="119.7" y="152.4" transform="rotate(-180 119.7 152.4)">A7</text>
<text x="124.3" y="152.8">11</text>
<text x="200" y="150.1">LED-GREEN</text>
<text x="278.3" y="152">5</text>
<text x="278.3" y="154.6">6</text>
<text x="294.7" y="152">16</text>
<text x="294.7" y="154.6">15</text>
<text x="324" y="152">5</text>
<text x="324" y="154.6">6</text>
<text x="340.4" y="152">16</text>
<text x="340.4" y="154.6">15</text>
<text x="86.4" y="156.1">21</text>
<text x="86.4" y="159.9">22</text>
<text x="96.1" y="159.5" transform="rotate(-180 96.1 159.5)">D4</text>
<text x="119.7" y="156.5" transform="rotate(-180 119.7 156.5)">A6</text>
<text x="119.7" y="160" transform="rotate(-180 119.7 160)">A5</text>
<text x="124.3" y="160.4">9</text>
<text x="124.3" y="156.9">10</text>
<text x="200" y="157.7">LED-WHITE</text>
<text x="278.3" y="157.1">7</text>
<text x="278.3" y="159.7">8</text>
<text x="294.7" y="157.1">14</text>
<text x="294.7" y="159.7">13</text>
<text x="324" y="157.1">7</text>
<text x="324" y="159.7">8</text>
<text x="340.4" y="157.1">14</text>
<text x="340.4" y="159.7">13</text>
<text x="86.4" y="163.7">23</text>
<text x="86.4" y="167.5">24</text>
<text x="96.1" y="167.1" transform="rotate(-180 96.1 167.1)">D6</text>
<text x="96.1" y="163.3" transform="rotate(-180 96.1 163.3)">D5</text>
<text x="119.7" y="163.8" transform="rotate(-180 119.7 163.8)">A4</text>
<text x="119.7" y="167.6" transform="rotate(-180 119.7 167.6)">A3</text>
<text x="124.3" y="164.2">8</text>
<text x="200" y="165.3">LED-WHITE</text>
<text x="277.2" y="164.7">10</text>
<text x="278.3" y="162.2">9</text>
<text x="294.7" y="162.2">12</text>
<text x="294.7" y="164.7">11</text>
<text x="322.9" y="164.7">10</text>
<text x="324" y="162.2">9</text>
<text x="340.4" y="162.2">12</text>
<text x="340.4" y="164.7">11</text>
<text x="86.4" y="171.3">25</text>
<text x="96.1" y="170.9" transform="rotate(-180 96.1 170.9)">D7</text>
<text x="119.7" y="171.4" transform="rotate(-180 119.7 171.4)">A2</text>
<text x="124.3" y="168">7</text>
<text x="124.3" y="171.8">6</text>
<text x="200" y="172.9">LED-RED</text>
<text x="86.4" y="175.1">26</text>
<text x="86.4" y="179">27</text>
<text x="96.1" y="178.6" transform="rotate(-180 96.1 178.6)">D9</text>
<text x="96.1" y="174.7" transform="rotate(-180 96.1 174.7)">D8</text>
<text x="119.7" y="175.3" transform="rotate(-180 119.7 175.3)">A1</text>
<text x="119.7" y="179.1" transform="rotate(-180 119.7 179.1)">A0</text>
<text x="124.3" y="175.7">5</text>
<text x="124.3" y="179.5">4</text>
<text x="86.4" y="182.7">28</text>
<text x="96.6" y="185.9" transform="rotate(-180 96.6 185.9)">D11</text>
<text x="96.6" y="182.4" transform="rotate(-180 96.6 182.4)">D10</text>
<text x="120.3" y="183.1" transform="rotate(-180 120.3 183.1)">REF</text>
<text x="124.3" y="183.5">3</text>
<text x="200" y="180.5">LED-RED</text>
<text x="86.4" y="186.3">29</text>
<text x="86.4" y="190.6">30</text>
<text x="96.6" y="190.2" transform="rotate(-180 96.6 190.2)">D12</text>
<text x="120" y="190.2" transform="rotate(-180 120 190.2)">D13</text>
<text x="120.1" y="186.7" transform="rotate(-180 120.1 186.7)">3V3</text>
<text x="124.3" y="190.6">1</text>
<text x="124.3" y="187.1">2</text>
<text x="200" y="188.2">LED-RED</text>
<text x="215.1" y="190.1">R20(1)</text>
<text x="200" y="195.8">LED-RED</text>
<text x="90" y="202.3">ARDUINO NANO</text>
</g>
<text font-size="1.9" x="105.5" y="172.8" transform="rotate(90 105.5 172.8)">ATMEGA328P</text>
</svg>
